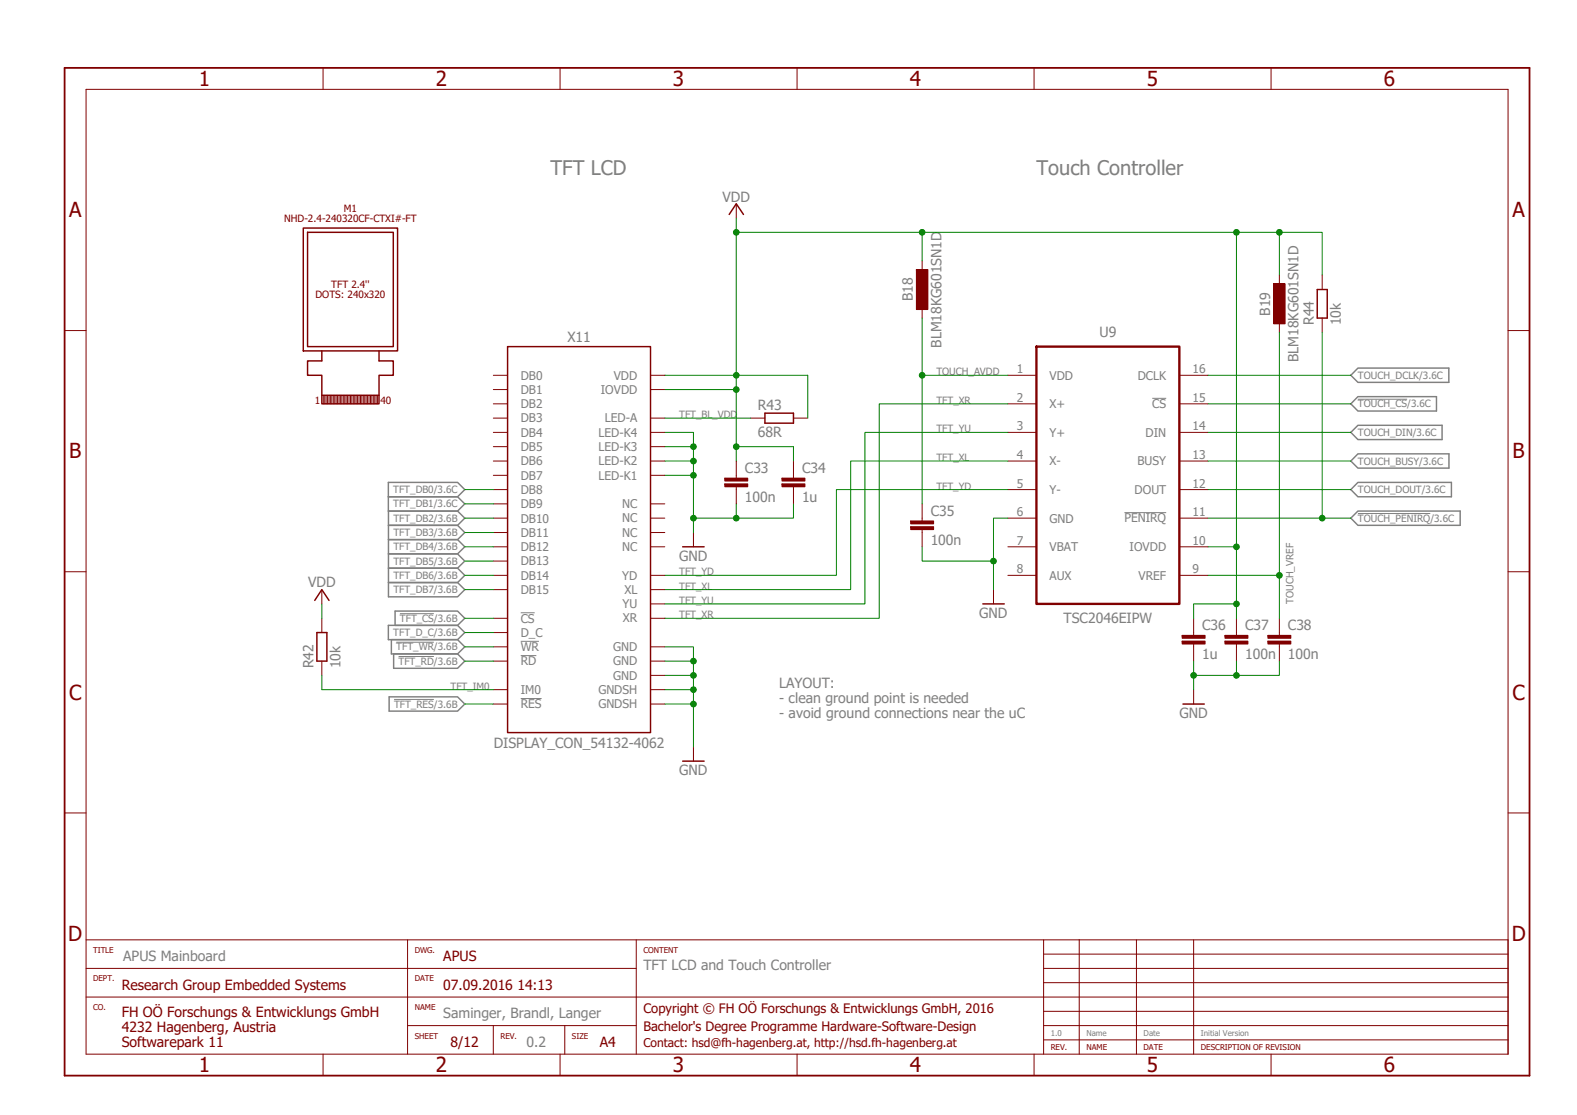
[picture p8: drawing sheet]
<svg xmlns="http://www.w3.org/2000/svg" width="297mm" height="210mm" viewBox="0 0 297 210" stroke-linecap="round" stroke-linejoin="round" font-family="sans-serif">
<path d="M11.6 12.5l276.8 190.6M288.4 12.5l-276.8 190.6" fill="none" stroke="#fff" stroke-width=".19"/>
<path d="M217 75h2.7M255.8 75.2h9.2M211.8 96.5h7.9M255.8 96.7h13.6M75.3 115.6h6.4M98.1 115.4h2.6M74.2 131.7h7.5M74.7 120.9h7M75.1 123.6h6.6M98.1 120.8h3.4M98.1 123.5h2.9M98.1 131.6h3.9" fill="none" stroke="#808080" stroke-width=".19"/>
<g fill="none" stroke="#808080" stroke-width=".28">
<path d="M255.8 69.3h17.1v2.7h-17.1l-1.4-1.3zM255.8 74.7h14.8v2.7h-14.8l-1.4-1.3zM73.1 90.8h13.1l1.3 1.4-1.3 1.4h-13.1h13.1l1.3 1.3-1.3 1.3h-13.1zM73.2 96.2h13l1.3 1.4-1.3 1.3h-13h13l1.3 1.4-1.3 1.3h-13h13l1.3 1.4-1.3 1.3h-13h13l1.3 1.4-1.3 1.3h-13h13l1.3 1.4-1.3 1.3h-13h13l1.3 1.3-1.3 1.4h-13zM254.4 81.4l1.4-1.3h15.8v2.7h-15.8zM254.4 97.6l1.4-1.4h19.2v2.7h-19.2zM255.8 85.5h17.1v2.7h-17.1l-1.4-1.4zM255.8 90.8h17.6v2.8h-17.6l-1.4-1.4zM73.1 117.8h13.1l1.3 1.3-1.3 1.4h-13.1zM74.4 115.1h11.8l1.3 1.3-1.3 1.4h-11.8zM73.3 131.2h12.9l1.3 1.4-1.3 1.3h-12.9zM73.7 120.5h12.5l1.3 1.3-1.3 1.3h-12.5z"/>
<path d="M74.1 123.1h12.1l1.3 1.4-1.3 1.4h-12.1z"/>
</g>
<g fill="none" stroke="#800000" stroke-width=".19">
<path d="M138.7 38.4v2.7M60.9 74.4v1.7M61.2 74.4v1.7M61.4 74.4v1.7M61.7 74.4v1.7M62 74.4v1.7M62.2 74.4v1.7M62.5 74.4v1.7M62.8 74.4v1.7M63.1 74.4v1.7M63.3 74.4v1.7M63.6 74.4v1.7"/>
<path d="M63.9 74.4v1.7M64.1 74.4v1.7M64.4 74.4v1.7M64.7 74.4v1.7M64.9 74.4v1.7M65.2 74.4v1.7M65.5 74.4v1.7M65.7 74.4v1.7M66 74.4v1.7M66.3 74.4v1.7M66.5 74.4v1.7M66.8 74.4v1.7"/>
<path d="M67.1 74.4v1.7M67.3 74.4v1.7M67.6 74.4v1.7M67.9 74.4v1.7M68.2 74.4v1.7M68.4 74.4v1.7M68.7 74.4v1.7M69 74.4v1.7M69.2 74.4v1.7M69.5 74.4v1.7M69.8 74.4v1.7M70 74.4v1.7"/>
<path d="M70.3 74.4v1.7M70.6 74.4v1.7M70.8 74.4v1.7M71.1 74.4v1.7M92.9 70.7h2.7M92.9 73.4h2.7M92.9 76.1h2.7M92.9 78.7h2.7M122.5 70.7h2.7M122.5 73.4h2.7M122.5 78.7h2.7M141.4 78.7h2.7"/>
<path d="M149.5 78.7h2.6M92.9 94.9h2.7M92.9 97.6h2.7M92.9 81.4h2.7M92.9 84.1h2.7M92.9 86.8h2.7M92.9 89.5h2.7M92.9 92.2h2.7M122.5 94.9h2.7M122.5 97.6h2.7M122.5 81.4h2.7M122.5 84.1h2.7"/>
<path d="M122.5 86.8h2.7M122.5 89.5h2.7M138.7 89.5v.5M138.7 91.7v.5M60.6 111v2.7M92.9 108.4h2.7M92.9 111h2.7M92.9 116.4h2.7M92.9 119.1h2.7M92.9 100.3h2.7M92.9 103h2.7M92.9 105.7h2.7"/>
<path d="M122.5 108.4h2.7M122.5 111h2.7M122.5 113.7h2.7M122.5 116.4h2.7M122.5 100.3h2.7M122.5 103h2.7M130.6 100.3v2.7M187.1 111v2.7M92.9 121.8h2.7M92.9 124.5h2.7M92.9 132.6h2.7M92.9 129.9h2.7"/>
<path d="M122.5 121.8h2.7M122.5 124.5h2.7M122.5 132.6h2.7M122.5 129.9h2.7M122.5 127.2h2.7M130.6 140.7v2.6"/>
</g>
<path d="M57.1 42.9h17.8v23.2h-17.8zM57.9 43.8h16.2v21.5h-16.2zM137.3 40.4l1.4-2 1.3 2M60.6 66.1v1.9h-2.7v2.7h2.7v5.4h10.8v-5.4h2.7v-2.7h-2.7v-1.9M60.6 74.4h10.8M95.6 65.3h26.9v72.7h-26.9zM144.1 77.8h5.4v1.9h-5.4zM59.3 113.1l1.3-2.1 1.4 2.1M128.6 103h4M185.1 113.7h4.1M128.6 143.3h4" fill="none" stroke="#800000" stroke-width=".28"/>
<path d="M136.5 91.1h4.3v.6h-4.3z" fill="#800000"/>
<path d="M136.5 91.1h4.3v.6h-4.3zM136.5 91.1h.1" fill="none" stroke="#800000" stroke-width=".19"/>
<path d="M136.5 90h4.3v.6h-4.3z" fill="#800000"/>
<path d="M136.5 90h4.3v.6h-4.3zM136.5 90h.1M138.7 86.8v2.7M138.7 92.2v2.7M149.5 89.5v.5M149.5 91.7v.5" fill="none" stroke="#800000" stroke-width=".19"/>
<path d="M147.3 91.1h4.3v.6h-4.3z" fill="#800000"/>
<path d="M147.3 91.1h4.3v.6h-4.3zM147.3 91.1h.1" fill="none" stroke="#800000" stroke-width=".19"/>
<path d="M147.3 90h4.3v.6h-4.3z" fill="#800000"/>
<path d="M147.3 90h4.3v.6h-4.3zM147.3 90h.1M149.5 86.8v2.7M149.5 92.2v2.7M232.9 119.1v.6M232.9 121.3v.5" fill="none" stroke="#800000" stroke-width=".19"/>
<path d="M230.7 120.7h4.4v.6h-4.4z" fill="#800000"/>
<path d="M230.7 120.7h4.4v.6h-4.4zM230.7 120.7h.1" fill="none" stroke="#800000" stroke-width=".19"/>
<path d="M230.7 119.7h4.4v.5h-4.4z" fill="#800000"/>
<path d="M173.7 97.6v.5M173.7 99.7v.6M230.7 119.7h4.4v.5h-4.4zM230.7 119.7h.1M232.9 116.4v2.7M232.9 121.8v2.7" fill="none" stroke="#800000" stroke-width=".19"/>
<path d="M171.5 99.2h4.3v.5h-4.3z" fill="#800000"/>
<path d="M171.5 99.2h4.3v.5h-4.3zM171.5 99.2h.1" fill="none" stroke="#800000" stroke-width=".19"/>
<path d="M171.5 98.1h4.3v.6h-4.3z" fill="#800000"/>
<path d="M249 51.8v2.7M249 59.9v2.7M171.5 98.1h4.3v.6h-4.3zM171.5 98.1h.1M173.7 94.9v2.7M173.7 100.3v2.7M224.8 119.1v.6M224.8 121.3v.5" fill="none" stroke="#800000" stroke-width=".19"/>
<path d="M248.1 54.5h1.9v5.4h-1.9z" fill="none" stroke="#800000" stroke-width=".28"/>
<path d="M222.7 120.7h4.3v.6h-4.3z" fill="#800000"/>
<path d="M222.7 120.7h4.3v.6h-4.3zM222.7 120.7h.1" fill="none" stroke="#800000" stroke-width=".19"/>
<path d="M222.7 119.7h4.3v.5h-4.3z" fill="#800000"/>
<path d="M222.7 119.7h4.3v.5h-4.3zM222.7 119.7h.1M224.8 116.4v2.7M241 119.1v.6M224.8 121.8v2.7M241 121.3v.5" fill="none" stroke="#800000" stroke-width=".19"/>
<path d="M238.8 120.7h4.3v.6h-4.3z" fill="#800000"/>
<path d="M238.8 120.7h4.3v.6h-4.3zM238.8 120.7h.1" fill="none" stroke="#800000" stroke-width=".19"/>
<path d="M238.8 119.7h4.3v.5h-4.3z" fill="#800000"/>
<g fill="none" stroke="#800000" stroke-width=".19">
<path d="M189.8 70.7h5.4M189.8 76.1h5.4M222.1 70.7h5.4M222.1 76.1h5.4M189.8 81.4h5.4M189.8 86.8h5.4M189.8 97.6h5.4M189.8 92.2h5.4M222.1 81.4h5.4M222.1 86.8h5.4M222.1 97.6h5.4M222.1 92.2h5.4"/>
<path d="M189.8 108.4h5.4M189.8 103h5.4M222.1 108.4h5.4M222.1 103h5.4M238.8 119.7h4.3v.5h-4.3zM238.8 119.7h.1M241 116.4v2.7M224.8 129.9v2.7M241 121.8v2.7"/>
</g>
<path d="M222.8 132.6h4" fill="none" stroke="#800000" stroke-width=".28"/>
<path d="M195.2 65.3h26.9v48.4h-26.9z" fill="none" stroke="#800000" stroke-width=".44"/>
<path d="M172.6 50.8h2.2v7.5h-2.2z" fill="#800000"/>
<path d="M172.6 50.8h2.2v7.5h-2.2zM172.6 50.8h.1M173.7 49.1v2.7M173.7 57.2v2.7" fill="none" stroke="#800000" stroke-width=".19"/>
<path d="M239.9 53.4h2.2v7.6h-2.2z" fill="#800000"/>
<g fill="none" stroke="#800000" stroke-width=".19">
<path d="M16.2 16.8h267.9v181.7h-267.9zM60.9 12.8v4M105.5 12.8v4M150.1 12.8v4M194.8 12.8v4M239.4 12.8v4M239.9 53.4h2.2v7.6h-2.2zM239.9 53.4h.1M241 51.8v2.7M241 59.9v2.7M12.2 62.3h4M284.1 62.3h4"/>
<path d="M12.2 107.7h4M60.6 116.4v2.7M284.1 107.7h4M60.6 124.5v2.7M12.2 153.1h4M284.1 153.1h4M16.2 177h180.4M76.8 177v21.5M119.8 177v21.5M196.6 179.7h87.5M203.3 177h80.8v21.5M203.3 177v21.5"/>
<path d="M203.3 177h-6.7v21.5M214.1 177v21.5M224.8 177v21.5M16.2 182.4h103.6M16.2 187.8h267.9M60.9 198.5v4.1M76.8 193.1h16.1M92.9 193.1h26.9M92.9 193.1v5.4M105.5 198.5v4.1M106.4 193.1v5.4M150.1 198.5v4.1"/>
<path d="M194.8 198.5v4.1M196.6 182.4h87.5M196.6 193.1h87.5M196.6 195.8h87.5M196.6 190.5h87.5M196.6 185.1h87.5M239.4 198.5v4.1"/>
</g>
<path d="M12.2 12.8h275.9v189.8h-275.9z" fill="none" stroke="#800000" stroke-width=".34"/>
<path d="M59.7 119.1h1.9v5.4h-1.9z" fill="none" stroke="#800000" stroke-width=".28"/>
<path d="M138.7 41.1v2.7h94.2M189.8 76.1h-24.2v40.3h-40.4" fill="none" stroke="#008000" stroke-width=".19"/>
<circle cx="138.7" cy="43.8" r=".53" fill="#008000"/>
<g fill="none" stroke="#008000" stroke-width=".19">
<path d="M173.7 43.8v5.3"/>
<circle cx="138.7" cy="43.8" r=".53"/>
</g>
<circle cx="173.7" cy="43.8" r=".53" fill="#008000"/>
<g fill="none" stroke="#008000" stroke-width=".19">
<path d="M232.9 43.8h8.1v8"/>
<circle cx="173.7" cy="43.8" r=".53"/>
</g>
<circle cx="232.9" cy="43.8" r=".53" fill="#008000"/>
<g fill="none" stroke="#008000" stroke-width=".19">
<path d="M227.5 103h5.4"/>
<circle cx="232.9" cy="43.8" r=".53"/>
</g>
<circle cx="232.9" cy="103" r=".53" fill="#008000"/>
<g fill="none" stroke="#008000" stroke-width=".19">
<path d="M232.9 43.8v72.6M232.9 113.7h-8.1v2.7"/>
<circle cx="232.9" cy="103" r=".53"/>
</g>
<circle cx="232.9" cy="113.7" r=".53" fill="#008000"/>
<g fill="none" stroke="#008000" stroke-width=".19">
<path d="M138.7 43.8v26.9h-13.5M138.7 86.8v-2.7h10.8v2.7"/>
<circle cx="232.9" cy="113.7" r=".53"/>
</g>
<circle cx="138.7" cy="84.1" r=".53" fill="#008000"/>
<g fill="none" stroke="#008000" stroke-width=".19">
<path d="M125.2 73.4h13.5v10.7"/>
<circle cx="138.7" cy="84.1" r=".53"/>
</g>
<circle cx="138.7" cy="73.4" r=".53" fill="#008000"/>
<g fill="none" stroke="#008000" stroke-width=".19">
<path d="M138.7 70.7v2.7"/>
<circle cx="138.7" cy="73.4" r=".53"/>
</g>
<circle cx="138.7" cy="70.7" r=".53" fill="#008000"/>
<g fill="none" stroke="#008000" stroke-width=".19">
<path d="M241 43.8h8v8M138.7 70.7h13.4v8"/>
<circle cx="138.7" cy="70.7" r=".53"/>
</g>
<circle cx="241" cy="43.8" r=".53" fill="#008000"/>
<g fill="none" stroke="#008000" stroke-width=".19">
<path d="M60.6 113.7v2.7M125.2 121.8h5.4v18.9M125.2 124.5h5.4"/>
<circle cx="241" cy="43.8" r=".53"/>
</g>
<circle cx="130.6" cy="124.5" r=".53" fill="#008000"/>
<g fill="none" stroke="#008000" stroke-width=".19">
<path d="M125.2 127.2h5.4"/>
<circle cx="130.6" cy="124.5" r=".53"/>
</g>
<circle cx="130.6" cy="127.2" r=".53" fill="#008000"/>
<g fill="none" stroke="#008000" stroke-width=".19">
<path d="M125.2 129.9h5.4"/>
<circle cx="130.6" cy="127.2" r=".53"/>
</g>
<circle cx="130.6" cy="129.9" r=".53" fill="#008000"/>
<g fill="none" stroke="#008000" stroke-width=".19">
<path d="M125.2 132.6h5.4"/>
<circle cx="130.6" cy="129.9" r=".53"/>
</g>
<circle cx="130.6" cy="132.6" r=".53" fill="#008000"/>
<g fill="none" stroke="#008000" stroke-width=".19">
<path d="M125.2 81.4h5.4v18.9M125.2 84.1h5.4"/>
<circle cx="130.6" cy="132.6" r=".53"/>
</g>
<circle cx="130.6" cy="84.1" r=".53" fill="#008000"/>
<g fill="none" stroke="#008000" stroke-width=".19">
<path d="M125.2 86.8h5.4"/>
<circle cx="130.6" cy="84.1" r=".53"/>
</g>
<circle cx="130.6" cy="86.8" r=".53" fill="#008000"/>
<g fill="none" stroke="#008000" stroke-width=".19">
<path d="M125.2 89.5h5.4"/>
<circle cx="130.6" cy="86.8" r=".53"/>
</g>
<circle cx="130.6" cy="89.5" r=".53" fill="#008000"/>
<g fill="none" stroke="#008000" stroke-width=".19">
<path d="M138.7 94.9v2.7h-8.1"/>
<circle cx="130.6" cy="89.5" r=".53"/>
</g>
<circle cx="130.6" cy="97.6" r=".53" fill="#008000"/>
<g fill="none" stroke="#008000" stroke-width=".19">
<path d="M149.5 94.9v2.7h-10.8"/>
<circle cx="130.6" cy="97.6" r=".53"/>
</g>
<circle cx="138.7" cy="97.6" r=".53" fill="#008000"/>
<g fill="none" stroke="#008000" stroke-width=".19">
<path d="M189.8 97.6h-2.7v13.4M173.7 103v2.7h13.4"/>
<circle cx="138.7" cy="97.6" r=".53"/>
</g>
<circle cx="187.1" cy="105.7" r=".53" fill="#008000"/>
<g fill="none" stroke="#008000" stroke-width=".19">
<path d="M232.9 124.5v2.7h8.1v-2.7"/>
<circle cx="187.1" cy="105.7" r=".53"/>
</g>
<circle cx="232.9" cy="127.2" r=".53" fill="#008000"/>
<g fill="none" stroke="#008000" stroke-width=".19">
<path d="M224.8 124.5v2.7h8.1M224.8 127.2v2.7"/>
<circle cx="232.9" cy="127.2" r=".53"/>
</g>
<circle cx="224.8" cy="127.2" r=".53" fill="#008000"/>
<g fill="none" stroke="#008000" stroke-width=".19">
<path d="M125.2 78.7h16.2M227.5 70.7h26.9M227.5 76.1h26.9M249 62.6v35M87.5 92.2h5.4M87.5 94.9h5.4M87.5 97.6h5.4M189.8 92.2h-32.3v16.2h-32.3M189.8 86.8h-29.6v24.2h-35M189.8 81.4h-26.9v32.3h-37.7M227.5 97.6h26.9M227.5 92.2h26.9"/>
<path d="M227.5 81.4h26.9M227.5 86.8h26.9M87.5 100.3h5.4M87.5 103h5.4M87.5 105.7h5.4M87.5 108.4h5.4M87.5 111h5.4M87.5 116.4h5.4M87.5 119.1h5.4M60.6 127.2v2.7h32.3M87.5 121.8h5.4M87.5 124.5h5.4"/>
<path d="M87.5 132.6h5.4"/>
<circle cx="224.8" cy="127.2" r=".53"/>
</g>
<circle cx="249" cy="97.6" r=".53" fill="#008000"/>
<g fill="none" stroke="#008000" stroke-width=".19">
<path d="M173.7 59.9v35M173.7 70.7h16.1"/>
<circle cx="249" cy="97.6" r=".53"/>
</g>
<circle cx="173.7" cy="70.7" r=".53" fill="#008000"/>
<g fill="none" stroke="#008000" stroke-width=".19">
<path d="M241 62.6v45.8h-13.5M241 108.4v8"/>
<circle cx="173.7" cy="70.7" r=".53"/>
</g>
<circle cx="241" cy="108.4" r=".53" fill="#008000"/>
<circle cx="241" cy="108.4" r=".53" fill="none" stroke="#008000" stroke-width=".19"/>
<g font-size="3.9" fill="#800000">
<text x="37.5" y="16.2">1</text>
<text x="82.1" y="16.2">2</text>
<text x="126.7" y="16.2">3</text>
<text x="171.4" y="16.2">4</text>
<text x="216" y="16.2">5</text>
<text x="260.7" y="16.2">6</text>
<text x="13" y="40.9">A</text>
<text x="284.9" y="40.9">A</text>
<text x="13" y="86.3">B</text>
<text x="284.9" y="86.3">B</text>
<text x="13" y="131.8">C</text>
<text x="284.9" y="131.8">C</text>
<text x="12.9" y="177.2">D</text>
<text x="284.8" y="177.2">D</text>
<text x="37.5" y="201.9">1</text>
<text x="82.1" y="201.9">2</text>
<text x="126.7" y="201.9">3</text>
<text x="171.4" y="201.9">4</text>
<text x="216" y="201.9">5</text>
<text x="260.7" y="201.9">6</text>
</g>
<g font-size="3.8" fill="#808080">
<text x="103.7" y="33">TFT LCD</text>
<text x="195.2" y="33">Touch Controller</text>
</g>
<g font-size="2.6" fill="#808080">
<text x="136.1" y="38">VDD</text>
<text x="172" y="56.7" transform="rotate(-90 172 56.7)">B18</text>
<text x="239.2" y="59.4" transform="rotate(-90 239.2 59.4)">B19</text>
<text x="106.9" y="64.3">X11</text>
<text x="177.3" y="65.5" transform="rotate(-90 177.3 65.5)">BLM18KG601SN1D</text>
<text x="207.1" y="63.5">U9</text>
<text x="247.5" y="61.3" transform="rotate(-90 247.5 61.3)">R44</text>
<text x="252.6" y="61.3" transform="rotate(-90 252.6 61.3)">10k</text>
<text x="244.6" y="68.2" transform="rotate(-90 244.6 68.2)">BLM18KG601SN1D</text>
<text x="142.7" y="77.2">R43</text>
<text x="142.7" y="82.2">68R</text>
<text x="140.3" y="89.1">C33</text>
<text x="151.1" y="89.1">C34</text>
<text x="140.3" y="94.5">100n</text>
<text x="151.1" y="94.5">1u</text>
<text x="175.3" y="97.2">C35</text>
<text x="127.9" y="105.7">GND</text>
<text x="175.3" y="102.6">100n</text>
<text x="58" y="110.6">VDD</text>
<text x="184.4" y="116.4">GND</text>
<text x="200.3" y="117.4">TSC2046EIPW</text>
<text x="226.4" y="118.7">C36</text>
<text x="234.5" y="118.7">C37</text>
<text x="242.6" y="118.7">C38</text>
<text x="59" y="125.9" transform="rotate(-90 59 125.9)">R42</text>
<text x="64.1" y="125.9" transform="rotate(-90 64.1 125.9)">10k</text>
<text x="226.4" y="124.1">1u</text>
<text x="234.5" y="124.1">100n</text>
<text x="242.6" y="124.1">100n</text>
<text x="146.8" y="129.6">LAYOUT:</text>
<text x="146.8" y="132.4">- clean ground point is needed</text>
<text x="146.8" y="135.3">- avoid ground connections near the uC</text>
<text x="222.1" y="135.3">GND</text>
<text x="93" y="140.8">DISPLAY_CON_54132-4062</text>
<text x="127.9" y="146">GND</text>
<text x="23.2" y="181">APUS Mainboard</text>
<text x="121.2" y="182.6">TFT LCD and Touch Controller</text>
<text x="83.5" y="191.8">Saminger, Brandl, Langer</text>
<text x="99.2" y="197.2">0.2</text>
</g>
<g font-size="2.6" fill="#800000">
<text x="83.5" y="181">APUS</text>
<text x="22.9" y="191.5">FH OÖ Forschungs &amp; Entwicklungs GmbH</text>
<text x="22.9" y="186.4">Research Group Embedded Systems</text>
<text x="83.5" y="186.4">07.09.2016 14:13</text>
<text x="22.9" y="194.4">4232 Hagenberg, Austria</text>
<text x="22.9" y="197.2">Softwarepark 11</text>
<text x="84.9" y="197.2">8/12</text>
<text x="113" y="197.2">A4</text>
</g>
<g font-size="2.5" fill="#800000">
<text x="121.2" y="190.9">Copyright © FH OÖ Forschungs &amp; Entwicklungs GmbH, 2016</text>
<text x="121.2" y="194.1">Bachelor's Degree Programme Hardware-Software-Design</text>
</g>
<g font-size="2.3" fill="#808080">
<text x="98.1" y="71.5">DB0</text>
<text x="115.6" y="71.5">VDD</text>
<text x="191.5" y="70.3">1</text>
<text x="197.7" y="71.5">VDD</text>
<text x="214.3" y="71.5">DCLK</text>
<text x="224.6" y="70.3">16</text>
<text x="98.1" y="74.2">DB1</text>
<text x="98.1" y="76.9">DB2</text>
<text x="113.2" y="74.2">IOVDD</text>
<text x="191.5" y="75.7">2</text>
<text x="197.7" y="76.9">X+</text>
<text x="217" y="76.9">CS</text>
<text x="224.6" y="75.7">15</text>
<text x="98.1" y="79.5">DB3</text>
<text x="98.1" y="82.2">DB4</text>
<text x="112.7" y="82.2">LED-K4</text>
<text x="113.9" y="79.5">LED-A</text>
<text x="191.5" y="81.1">3</text>
<text x="197.7" y="82.2">Y+</text>
<text x="215.8" y="82.2">DIN</text>
<text x="224.6" y="81.1">14</text>
<text x="98.1" y="84.9">DB5</text>
<text x="98.1" y="87.6">DB6</text>
<text x="112.7" y="87.6">LED-K2</text>
<text x="112.7" y="84.9">LED-K3</text>
<text x="191.5" y="86.4">4</text>
<text x="197.7" y="87.6">X-</text>
<text x="214.3" y="87.6">BUSY</text>
<text x="224.6" y="86.4">13</text>
<text x="98.1" y="90.3">DB7</text>
<text x="98.1" y="93">DB8</text>
<text x="98.1" y="95.7">DB9</text>
<text x="112.7" y="90.3">LED-K1</text>
<text x="117.2" y="95.7">NC</text>
<text x="191.5" y="91.8">5</text>
<text x="197.7" y="93">Y-</text>
<text x="213.7" y="93">DOUT</text>
<text x="224.6" y="91.8">12</text>
<text x="98.1" y="98.4">DB10</text>
<text x="98.1" y="101.1">DB11</text>
<text x="117.2" y="98.4">NC</text>
<text x="117.2" y="101.1">NC</text>
<text x="191.5" y="97.2">6</text>
<text x="197.7" y="98.4">GND</text>
<text x="211.8" y="98.4">PENIRQ</text>
<text x="224.6" y="97.2">11</text>
<text x="98.1" y="103.8">DB12</text>
<text x="98.1" y="106.5">DB13</text>
<text x="117.2" y="103.8">NC</text>
<text x="191.5" y="108">8</text>
<text x="191.5" y="102.6">7</text>
<text x="197.7" y="103.8">VBAT</text>
<text x="212.8" y="103.8">IOVDD</text>
<text x="224.6" y="108">9</text>
<text x="224.6" y="102.6">10</text>
<text x="98.1" y="109.2">DB14</text>
<text x="98.1" y="111.8">DB15</text>
<text x="117.2" y="109.2">YD</text>
<text x="117.6" y="111.8">XL</text>
<text x="197.7" y="109.2">AUX</text>
<text x="214.5" y="109.2">VREF</text>
<text x="98.1" y="117.2">CS</text>
<text x="98.1" y="119.9">D_C</text>
<text x="117.3" y="114.5">YU</text>
<text x="117.3" y="117.2">XR</text>
<text x="98.1" y="122.6">WR</text>
<text x="98.1" y="125.3">RD</text>
<text x="115.5" y="122.6">GND</text>
<text x="115.5" y="125.3">GND</text>
<text x="98.1" y="130.7">IM0</text>
<text x="112.7" y="130.7">GNDSH</text>
<text x="115.5" y="128">GND</text>
<text x="98.1" y="133.4">RES</text>
<text x="112.7" y="133.4">GNDSH</text>
</g>
<text font-size="2.3" fill="#800000" x="121.2" y="197.2">Contact: hsd@fh-hagenberg.at, http://hsd.fh-hagenberg.at</text>
<g font-size="1.9" fill="#800000">
<text x="53.5" y="41.7">NHD-2.4-240320CF-CTXI#-FT</text>
<text x="64.8" y="39.9">M1</text>
<text x="59.4" y="56.2">DOTS: 240x320</text>
<text x="62.4" y="54.2">TFT 2.4''</text>
<text x="59.3" y="76.1">1</text>
<text x="71.7" y="76.1">40</text>
</g>
<g font-size="1.9" fill="#808080">
<text x="176.4" y="70.7">TOUCH_AVDD</text>
<text x="255.8" y="71.3">TOUCH_DCLK/3.6C</text>
<text x="176.4" y="76.1">TFT_XR</text>
<text x="255.8" y="76.7">TOUCH_CS/3.6C</text>
<text x="127.9" y="78.7">TFT_BL_VDD</text>
<text x="176.4" y="81.4">TFT_YU</text>
<text x="255.8" y="82.1">TOUCH_DIN/3.6C</text>
<text x="176.4" y="86.8">TFT_XL</text>
<text x="255.8" y="87.5">TOUCH_BUSY/3.6C</text>
<text x="74.1" y="92.9">TFT_DB0/3.6C</text>
<text x="74.1" y="95.6">TFT_DB1/3.6C</text>
<text x="176.4" y="92.2">TFT_YD</text>
<text x="255.8" y="92.9">TOUCH_DOUT/3.6C</text>
<text x="74.1" y="98.3">TFT_DB2/3.6B</text>
<text x="74.1" y="101">TFT_DB3/3.6B</text>
<text x="255.8" y="98.3">TOUCH_PENIRQ/3.6C</text>
<text x="74.1" y="103.7">TFT_DB4/3.6B</text>
<text x="74.1" y="106.3">TFT_DB5/3.6B</text>
<text x="74.1" y="109">TFT_DB6/3.6B</text>
<text x="74.1" y="111.7">TFT_DB7/3.6B</text>
<text x="127.9" y="108.4">TFT_YD</text>
<text x="127.9" y="111">TFT_XL</text>
<text x="127.9" y="113.7">TFT_YU</text>
<text x="243.7" y="113.7" transform="rotate(-90 243.7 113.7)">TOUCH_VREF</text>
<text x="74.1" y="119.8">TFT_D_C/3.6B</text>
<text x="75.3" y="117.1">TFT_CS/3.6B</text>
<text x="127.9" y="116.4">TFT_XR</text>
<text x="74.7" y="122.5">TFT_WR/3.6B</text>
<text x="75.1" y="125.2">TFT_RD/3.6B</text>
<text x="84.9" y="129.9">TFT_IM0</text>
<text x="74.2" y="133.3">TFT_RES/3.6B</text>
</g>
<g font-size="1.5" fill="#800000">
<text x="17.5" y="179.4">TITLE</text>
<text x="78.1" y="179.4">DWG.</text>
<text x="121.2" y="179.4">CONTENT</text>
<text x="17.5" y="184.8">DEPT.</text>
<text x="78.1" y="184.8">DATE</text>
<text x="17.5" y="190.2">CO.</text>
<text x="78.1" y="190.2">NAME</text>
<text x="78.1" y="195.6">SHEET</text>
<text x="94.3" y="195.6">REV.</text>
<text x="107.7" y="195.6">SIZE</text>
<text x="197.9" y="197.7">REV.</text>
<text x="204.6" y="197.7">NAME</text>
<text x="215.4" y="197.7">DATE</text>
<text x="226.2" y="197.7">DESCRIPTION OF REVISION</text>
</g>
<g font-size="1.5" fill="#808080">
<text x="197.9" y="195">1.0</text>
<text x="204.6" y="195">Name</text>
<text x="215.4" y="195">Date</text>
<text x="226.2" y="195">Initial Version</text>
</g>
</svg>
